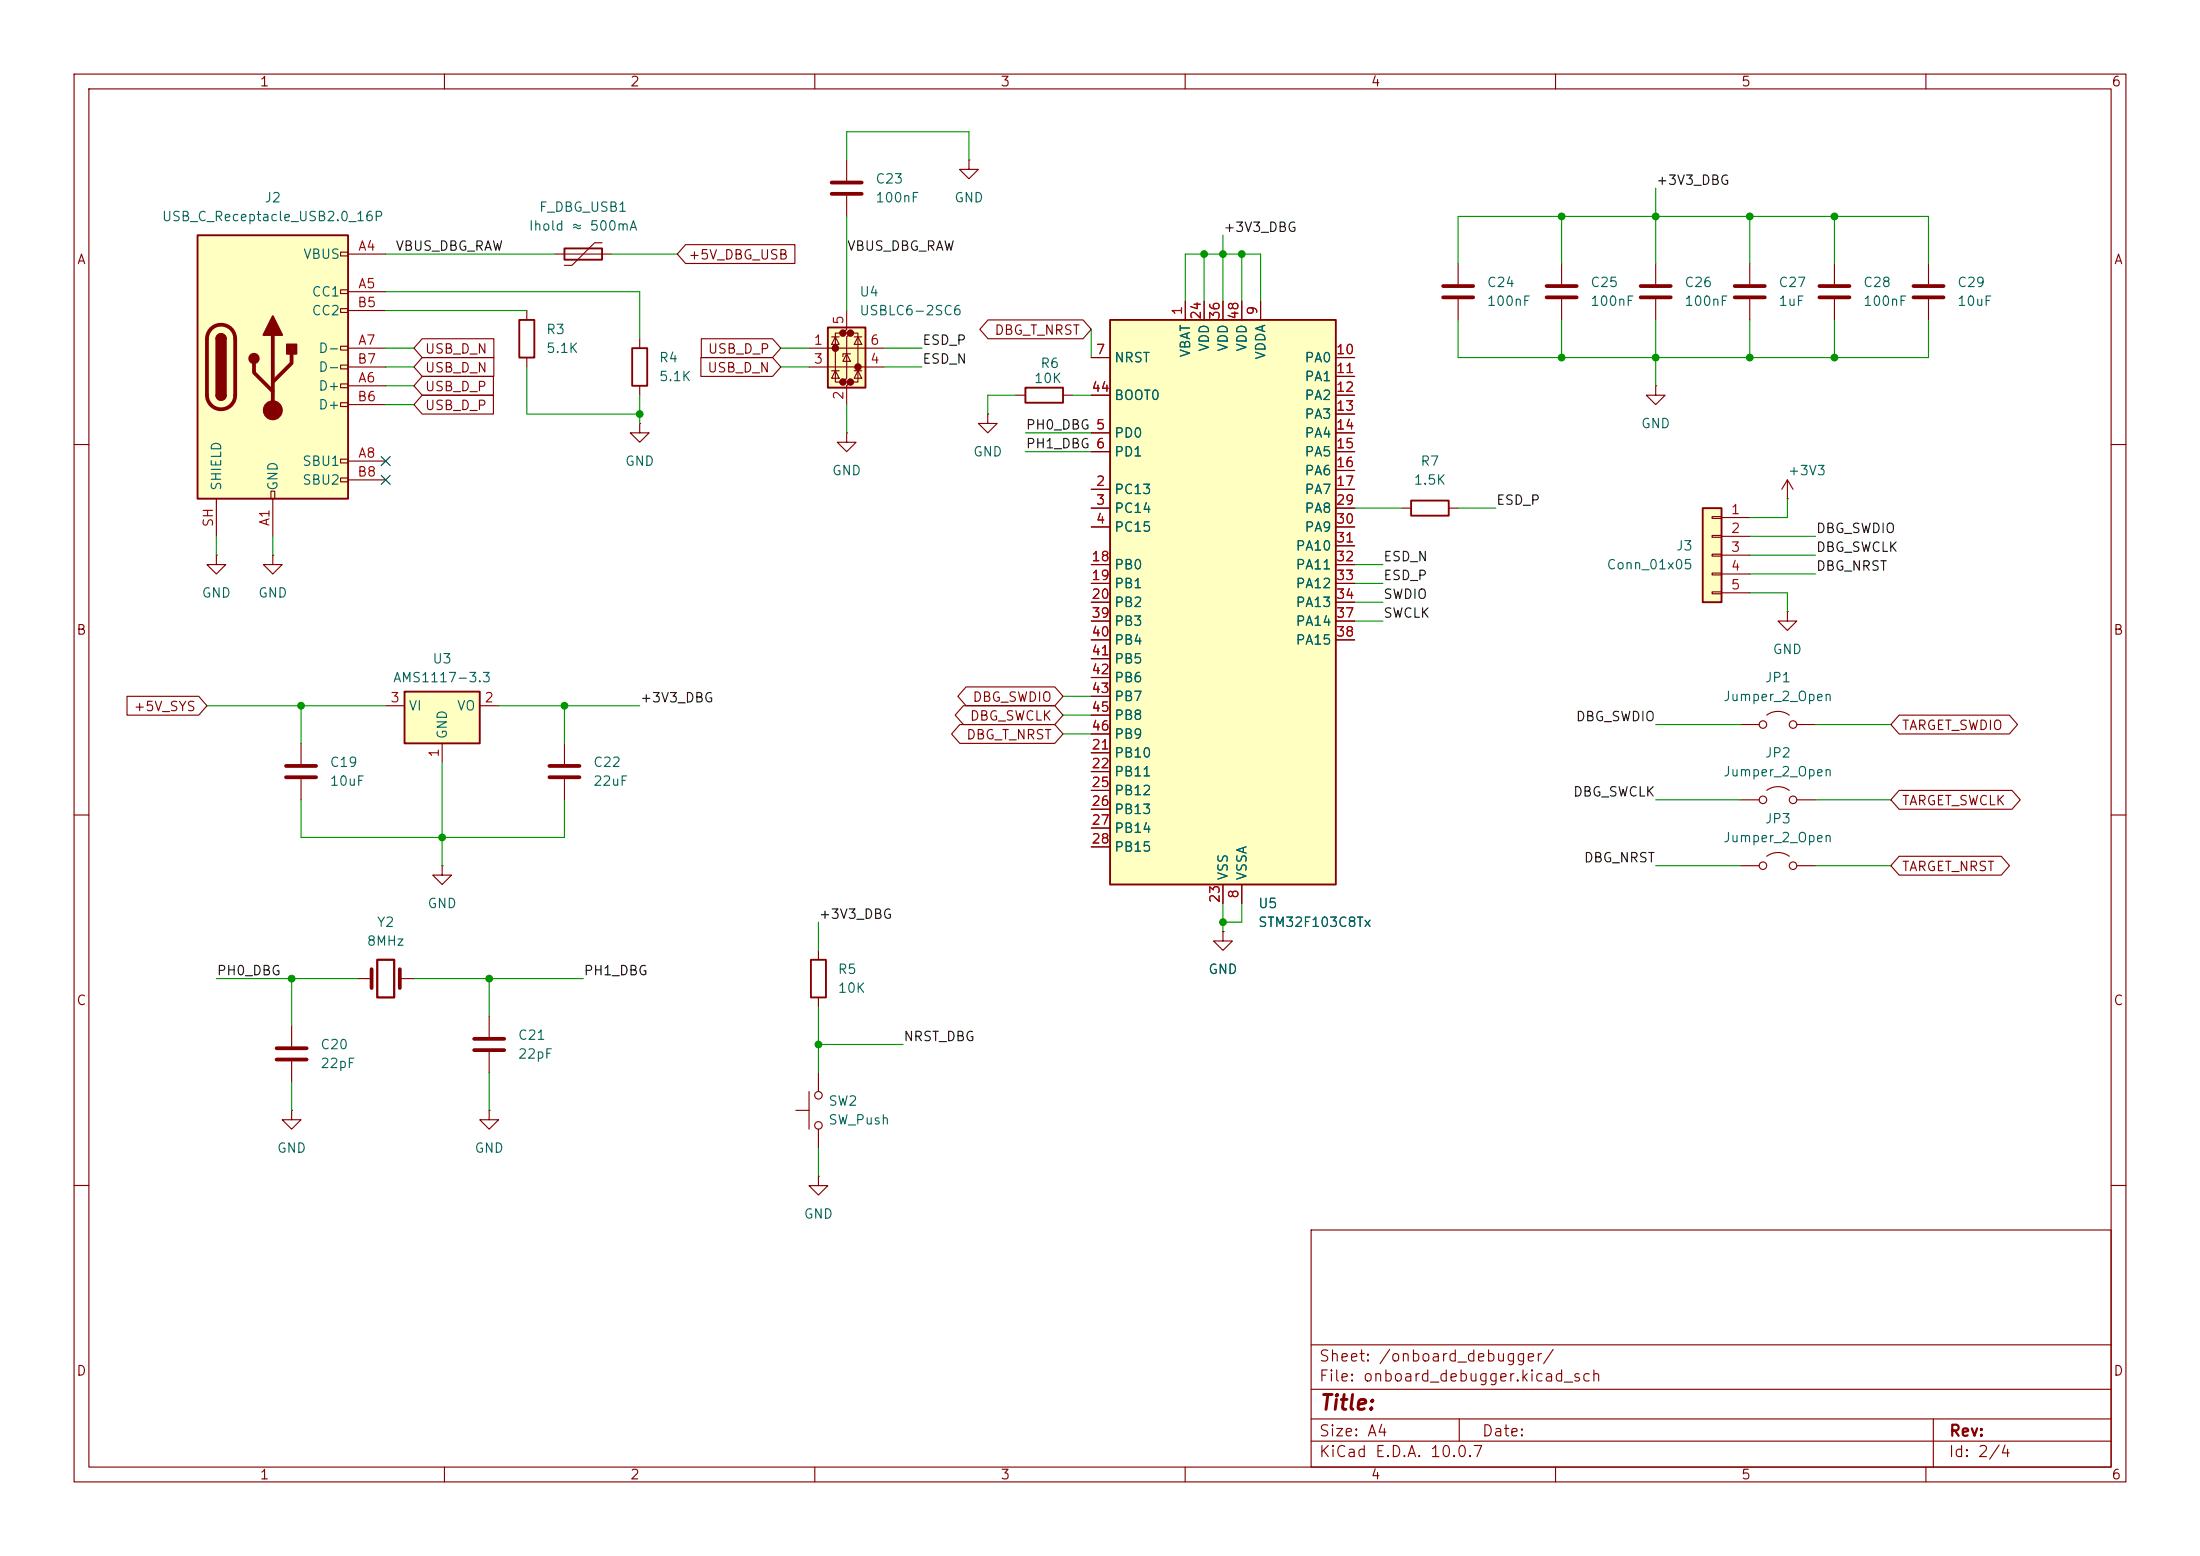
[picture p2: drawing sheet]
<svg xmlns="http://www.w3.org/2000/svg" width="297mm" height="210mm" viewBox="0 0 297 210" stroke-linecap="round" stroke-linejoin="round" font-family="sans-serif">
<g fill="none" stroke="#840000" stroke-width=".15">
<path d="M10 10h277v190h-277zM12 12h273v186h-273zM60 10v2M110 10v2M160 10v2M210 10v2M260 10v2M10 60h2M285 60h2M10 110h2M285 110h2M10 160h2"/>
<path d="M177 166h108v32h-108zM285 160h2M60 198v2M110 198v2M160 198v2M177 194.5h108M177 191.5h108M177 187.5h108M177 181.5h108M197 191.5v3M210 198v2M260 198v2"/>
<path d="M261 191.5v6.5"/>
</g>
<path d="M149.9 43.2h30.4v76.2h-30.4z" fill="#ffffc2"/>
<path d="M70.1 43.2h2v5.1h-2zM149.9 43.2h30.4v76.2h-30.4z" fill="none" stroke="#840000" stroke-width=".25"/>
<g fill="none" stroke="#840000" stroke-width=".15">
<path d="M247.6 35.6v2.8M260.3 35.6v2.8M71.1 41.9v1.3M71.1 48.3v1.2M86.4 57.2v1.2h1.2l-1.2 1.3-1.3-1.3h1.3M86.4 57.2h.1M147.3 58.4h2.6M147.3 48.3h2.6M147.3 53.3h2.6M160 40.6v2.6M162.6 40.6v2.6M165.1 40.6v2.6"/>
<path d="M167.6 40.6v2.6M170.2 40.6v2.6M180.3 58.4h2.6M180.3 48.3h2.6M180.3 50.8h2.6M180.3 53.3h2.6M180.3 55.9h2.6M247.6 40.4v2.8M260.3 40.4v2.8M147.3 66h2.6M147.3 68.6h2.6M147.3 71.1h2.6"/>
<path d="M147.3 61h2.6M147.3 76.2h2.6M147.3 78.7h2.6M180.3 66h2.6M180.3 68.6h2.6M180.3 71.1h2.6M180.3 61h2.6M180.3 63.5h2.6M180.3 76.2h2.6M180.3 78.7h2.6M180.3 73.7h2.6M147.3 81.3h2.6"/>
<path d="M147.3 83.8h2.6M147.3 86.4h2.6M147.3 88.9h2.6M147.3 91.4h2.6M147.3 94h2.6M147.3 96.5h2.6M147.3 99.1h2.6M180.3 81.3h2.6M180.3 83.8h2.6M180.3 86.4h2.6M234.9 97.8h2.6M238.5 96.5a2.54 2.54 0 0 1 3.1 0"/>
<path d="M242.6 97.8h2.5M76.2 100.3v2.8M76.2 105.2v2.8M147.3 101.6h2.6M147.3 104.1h2.6M147.3 106.7h2.6M147.3 109.2h2.6M147.3 111.8h2.6M147.3 114.3h2.6M165.1 119.4v2.5M167.6 119.4v2.5M234.9 116.8h2.6"/>
<path d="M234.9 108h2.6M238.5 115.6a2.54 2.54 0 0 1 3.1 0M238.5 106.7a2.54 2.54 0 0 1 3.1 0M242.6 116.8h2.5M242.6 108h2.5M66 137.2v2.8M66 142v2.8"/>
<circle cx="238" cy="97.8" r=".51"/>
<circle cx="242.1" cy="97.8" r=".51"/>
<circle cx="238" cy="108" r=".51"/>
<circle cx="238" cy="116.8" r=".51"/>
<circle cx="242.1" cy="108" r=".51"/>
<circle cx="242.1" cy="116.8" r=".51"/>
</g>
<path d="M245.6 38.6h4.1M258.3 38.6h4.1M245.6 40.1h4.1M258.3 40.1h4.1M74.2 103.4h4M74.2 104.9h4M64 140.2h4.1M64 141.7h4.1" fill="none" stroke="#840000" stroke-width=".51"/>
<path d="M26.7 31.8h20.3v35.5h-20.3z" fill="#ffffc2"/>
<g fill="none" stroke="#840000" stroke-width=".15">
<path d="M46 34h1v.5h-1zM46 39.1h1v.5h-1zM47 34.3h5.1M47 39.4h5.1M236.2 35.6v2.8M46 41.7h1v.5h-1zM46 46.7h1v.5h-1zM46 49.3h1v.5h-1zM46 51.8h1v.5h-1zM46 54.4h1v.5h-1zM47 52.1h5.1M47 47h5.1"/>
<path d="M47 41.9h5.1M47 54.6h5.1M47 49.5h5.1M86.4 45.7v1.3M86.4 52.1v1.2M133.3 55.9v1.3h1.3l-1.3 1.2-1.2-1.2h1.2M133.3 55.9h.1M236.2 40.4v2.8M29.2 67.3v5.1M36.6 66.3h.5v1h-.5zM36.8 67.3v5.1M46 62h1v.5h-1z"/>
<path d="M46 64.5h1v.5h-1zM47 62.2h5.1M47 64.8h5.1M189.2 68.6h1.3M195.6 68.6h1.2M241.3 82.6v1.2h1.3l-1.3 1.3-1.3-1.3h1.3M241.3 82.6h.1M40.6 100.3v2.8M40.6 105.2v2.8M165.1 125.7v1.3h1.3l-1.3 1.3-1.3-1.3h1.3M165.1 125.7h.1"/>
</g>
<path d="M26.7 31.8h20.3v35.5h-20.3zM29.2 45.7a.64 .64 0 0 1 .6-.6 .64 .64 0 0 1 .7 .6M29.2 53.3a.64 .64 0 0 0 .6 .7 .64 .64 0 0 0 .7-.7M85.3 47h2.1v5.1h-2.1zM190.5 67.6h5.1v2h-5.1z" fill="none" stroke="#840000" stroke-width=".25"/>
<path d="M234.2 38.6h4.1M28.5 44.4a1.9 1.9 0 0 1 2.1-.4 1.9 1.9 0 0 1 1.1 1.7v7.6a1.91 1.91 0 0 1-1.9 1.9 1.91 1.91 0 0 1-1.9-1.9v-7.6a1.9 1.9 0 0 1 .6-1.3zM34.3 49v1.3l2.5 2.5M36.8 45.2v10.2M39.4 47.8v1.2l-2.6 2.6M234.2 40.1h4.1M38.6 103.4h4.1M38.6 104.9h4.1" fill="none" stroke="#840000" stroke-width=".51"/>
<g fill="#840000" stroke="#840000" stroke-width=".25">
<path d="M29.2 45.7h1.3v7.6h-1.3z"/>
<path d="M29.4 45.3a.64 .64 0 0 1 .7-.2 .64 .64 0 0 1 .4 .6h-1.3z"/>
<path d="M29.2 53.3h1.3a.64 .64 0 0 1-.7 .7 .64 .64 0 0 1-.6-.7z"/>
<path d="M36.8 42.7l1.3 2.5h-2.5z"/>
<path d="M38.7 46.5h1.3v1.3h-1.3z"/>
<circle cx="34.3" cy="48.4" r=".63"/>
</g>
<circle cx="36.8" cy="55.4" r="1.27" fill="#840000" stroke="#840000" stroke-width=".15"/>
<path d="M111.8 44.2h5v8.1h-5z" fill="#ffffc2"/>
<g fill="#840000" stroke="#840000" stroke-width=".51">
<circle cx="112.8" cy="47" r=".25"/>
<circle cx="113.8" cy="45" r=".25"/>
<circle cx="113.8" cy="51.6" r=".25"/>
<circle cx="114.8" cy="45" r=".25"/>
<circle cx="114.8" cy="51.6" r=".25"/>
<circle cx="115.8" cy="49.5" r=".25"/>
</g>
<g fill="none" stroke="#840000" stroke-width=".15">
<path d="M210.8 35.6v2.8M109.2 47h10.2M109.2 49.5h10.2M112.3 50h1M112.3 45.5h1M112.8 45.5l.5 1h-1zM112.8 50l.5 1.1h-1zM113.8 45h-1v6.6h1M114.3 41.9v2.6l-.5 .5h1l-.5 .5v5.6l-.5 .5h1l-.5 .5v2.5M114.3 47.8l.5 1h-1zM114.8 47.8h-1v.3M114.8 45h1v6.6h-1"/>
<path d="M115.3 50h1M115.3 45.5h1M115.8 45.5l.5 1h-1zM115.8 50l.5 1.1h-1zM210.8 40.4v2.8M29.2 74.9v1.3h1.3l-1.3 1.3-1.3-1.3h1.3M29.2 74.9h.1M36.8 74.9v1.3h1.3l-1.3 1.3-1.2-1.3h1.2M36.8 74.9h.1M66 149.9v1.2h1.3l-1.3 1.3-1.2-1.3h1.2M66 149.9h.1M107.4 149.9h1.8"/>
<path d="M109.2 147.3v5.1M110.5 158.8v1.2h1.3l-1.3 1.3-1.3-1.3h1.3M110.5 158.8h.1M110.5 144.8v2.5M110.5 152.4v2.5"/>
<circle cx="110.5" cy="151.9" r=".51"/>
<circle cx="110.5" cy="147.8" r=".51"/>
</g>
<path d="M111.8 44.2h5v8.1h-5z" fill="none" stroke="#840000" stroke-width=".25"/>
<path d="M208.8 38.6h4.1M208.8 40.1h4.1" fill="none" stroke="#840000" stroke-width=".51"/>
<path d="M54.6 93.3h10.2v7h-10.2z" fill="#ffffc2"/>
<path d="M54.6 93.3h10.2v7h-10.2z" fill="none" stroke="#840000" stroke-width=".25"/>
<g fill="none" stroke="#840000" stroke-width=".15">
<path d="M114.3 21.6v2.8M114.3 26.4v2.8M130.8 21.6v1.3h1.3l-1.3 1.2-1.3-1.2h1.3M130.8 21.6h.1M223.5 35.6v2.8M223.5 52.1v1.2h1.3l-1.3 1.3-1.3-1.3h1.3M223.5 52.1h.1M223.5 40.4v2.8M52.1 95.3h2.5M64.8 95.3h2.5M59.7 100.3v2.6M48.3 132.1h1.9"/>
<path d="M54 132.1h1.9"/>
</g>
<path d="M112.3 24.6h4M112.3 26.2h4M221.5 38.6h4.1M221.5 40.1h4.1M50.2 130.8v2.6M54 130.8v2.6" fill="none" stroke="#840000" stroke-width=".51"/>
<path d="M50.9 129.5h2.3v5.1h-2.3z" fill="none" stroke="#840000" stroke-width=".3"/>
<path d="M229.9 68.6h2.5v12.7h-2.5z" fill="#ffffc2"/>
<path d="M76.2 33.5h5.1v1.6h-5.1zM138.4 52.3h5.1v2.1h-5.1zM229.9 68.6h2.5v12.7h-2.5zM109.5 129.5h2v5.1h-2z" fill="none" stroke="#840000" stroke-width=".25"/>
<g fill="none" stroke="#840000" stroke-width=".15">
<path d="M74.9 34.3h7.6M81.3 32.8h-1l-3.1 3h-1M92.6 33h14.7v2.6h-14.7l-1.2-1.3zM196.8 35.6v2.8M57 50.8h9.6v2.5h-9.6l-1.1-1.2zM57 53.3h9.6v2.6h-9.6l-1.1-1.3zM57 48.3h9.7v2.5h-9.7l-1.1-1.3zM57 45.7h9.7v2.6h-9.7l-1.1-1.3zM94.6 48.3h9.7l1.1 1.2-1.1 1.3h-9.7zM94.7 45.7h9.6l1.1 1.3-1.1 1.3h-9.6zM114.3 58.4v1.3h1.3l-1.3 1.3-1.3-1.3h1.3M114.3 58.4h.1"/>
<path d="M133.4 43.2h12.8l1.1 1.3-1.1 1.2h-12.8l-1.1-1.2zM137.2 53.3h1.2M143.5 53.3h1.3M147.3 53.3h2.6M147.3 58.4h2.6M147.3 48.3h2.6M160 40.6v2.6M162.6 40.6v2.6M165.1 40.6v2.6M167.6 40.6v2.6M170.2 40.6v2.6M180.3 53.3h2.6"/>
<path d="M180.3 58.4h2.6M180.3 48.3h2.6M180.3 50.8h2.6M180.3 55.9h2.6M196.8 40.4v2.8M147.3 66h2.6M147.3 68.6h2.6M147.3 71.1h2.6M147.3 61h2.6M147.3 76.2h2.6M147.3 78.7h2.6M180.3 66h2.6"/>
<path d="M180.3 68.6h2.6M180.3 71.1h2.6M180.3 61h2.6M180.3 63.5h2.6M180.3 76.2h2.6M180.3 78.7h2.6M180.3 73.7h2.6M231.1 69.7h1.3v.3h-1.3zM231.1 72.3h1.3v.2h-1.3zM231.1 74.8h1.3v.3h-1.3zM231.1 77.3h1.3v.3h-1.3zM231.1 79.9h1.3v.2h-1.3z"/>
<path d="M232.4 69.9h3.8M232.4 72.4h3.8M232.4 74.9h3.8M232.4 77.5h3.8M241.3 67.3h.1M241.3 64.8l-.8 1.2M241.3 64.8l.8 1.2M241.3 64.8v2.5M17.1 94h9.7l1.1 1.3-1.1 1.2h-9.7zM129.6 97.8h12.8l1.1 1.3-1.1 1.2h-12.8l-1.1-1.2zM130.1 95.2h12.3l1.1 1.3-1.1 1.3h-12.3l-1.2-1.3zM130.4 92.7h12l1.1 1.3-1.1 1.3h-12l-1.1-1.3z"/>
<path d="M147.3 81.3h2.6M147.3 83.8h2.6M147.3 86.4h2.6M147.3 88.9h2.6M147.3 91.4h2.6M147.3 94h2.6M147.3 96.5h2.6M147.3 99.1h2.6M180.3 81.3h2.6M180.3 83.8h2.6M180.3 86.4h2.6M232.4 80h3.8"/>
<path d="M256.4 96.5h14.9l1.1 1.3-1.1 1.3h-14.9l-1.1-1.3zM59.7 116.8v1.3h1.3l-1.3 1.3-1.3-1.3h1.3M59.7 116.8h.1M147.3 101.6h2.6M147.3 104.1h2.6M147.3 106.7h2.6M147.3 109.2h2.6M147.3 111.8h2.6M147.3 114.3h2.6M165.1 119.4v2.5M167.6 119.4v2.5M256.4 115.6h13.8l1.1 1.2-1.1 1.3h-13.8l-1.1-1.3z"/>
<path d="M256.4 106.7h15.2l1.1 1.3-1.1 1.2h-15.2l-1.1-1.2zM39.4 138.4v2.8M110.5 128.3v1.2M110.5 134.6v1.3M165.1 125.7h.1M39.4 149.9v1.2h1.2l-1.2 1.3-1.3-1.3h1.3M39.4 149.9h.1M39.4 143.3v2.8"/>
</g>
<path d="M194.8 38.6h4.1M194.8 40.1h4.1M37.3 141.5h4.1M37.3 143h4.1" fill="none" stroke="#840000" stroke-width=".51"/>
<g fill="none" stroke="#009600" stroke-width=".15">
<path d="M52.1 39.4h34.3v6.3M52.1 34.3h22.8M82.5 34.3h8.9M114.3 21.6v-3.8h16.5v3.8M114.3 29.2v12.7M162.6 34.3v6.3M165.1 31.8v8.8M167.6 34.3v6.3M196.8 35.6v-6.4h63.5v6.4M210.8 29.2v6.4M223.5 25.4v10.2M236.2 29.2v6.4"/>
<path d="M247.6 29.2v6.4M52.1 54.6h3.8M52.1 52.1h3.8M52.1 47h3.8M52.1 49.5h3.8M52.1 41.9h19M71.1 49.5v6.4h15.3M86.4 53.3v3.9M105.4 47h3.8M105.4 49.5h3.8M114.3 54.6v3.8M119.4 47h5.1"/>
<path d="M119.4 49.5h5.1M137.2 53.3h-3.9v2.6M138.4 58.4h8.9M144.8 53.3h2.5M147.3 44.5v3.8M160 40.6v-6.3h10.2v6.3M196.8 43.2v5.1h63.5v-5.1M210.8 43.2v5.1M223.5 43.2v8.9M236.2 43.2v5.1M247.6 43.2v5.1M29.2 72.4v2.5"/>
<path d="M36.8 72.4v2.5M138.4 61h8.9M182.9 76.2h3.8M182.9 78.7h3.8M182.9 68.6h6.3M196.8 68.6h5.1M236.2 72.4h8.9M236.2 74.9h8.9M236.2 77.5h8.9M241.3 67.3v2.6h-5.1M27.9 95.3h24.2M40.6 95.3v5"/>
<path d="M67.3 95.3h19.1M76.2 95.3v5M143.5 94h3.8M143.5 96.5h3.8M143.5 99.1h3.8M182.9 83.8h3.8M182.9 81.3h3.8M223.5 97.8h11.4M236.2 80h5.1v2.6M245.1 97.8h10.2M40.6 108v5h35.6v-5M59.7 102.9v13.9"/>
<path d="M223.5 108h11.4M223.5 116.8h11.4M245.1 108h10.2M245.1 116.8h10.2M29.2 132.1h19.1M39.4 132.1v6.3M55.9 132.1h22.8M66 132.1v5.1M110.5 124.5v3.8M110.5 135.9v8.9M165.1 121.9v3.8M167.6 121.9v2.6h-2.5"/>
<path d="M39.4 146.1v3.8M66 144.8v5.1M110.5 154.9v3.9M110.5 141h11.4"/>
</g>
<path d="M51.5 61.6l1.2 1.2M51.5 64.2l1.2 1.2M52.7 61.6l-1.2 1.2M52.7 64.2l-1.2 1.2" fill="none" stroke="#000084" stroke-width=".15"/>
<g fill="#009600" stroke="#009600" stroke-width=".14">
<circle cx="86.4" cy="55.9" r=".46"/>
<circle cx="76.2" cy="95.3" r=".46"/>
<circle cx="40.6" cy="95.3" r=".46"/>
<circle cx="165.1" cy="34.3" r=".46"/>
<circle cx="162.6" cy="34.3" r=".46"/>
<circle cx="167.6" cy="34.3" r=".46"/>
<circle cx="165.1" cy="124.5" r=".46"/>
<circle cx="236.2" cy="48.3" r=".46"/>
<circle cx="223.5" cy="48.3" r=".46"/>
<circle cx="210.8" cy="48.3" r=".46"/>
<circle cx="236.2" cy="29.2" r=".46"/>
<circle cx="247.6" cy="29.2" r=".46"/>
<circle cx="223.5" cy="29.2" r=".46"/>
<circle cx="210.8" cy="29.2" r=".46"/>
<circle cx="66" cy="132.1" r=".46"/>
<circle cx="59.7" cy="113" r=".46"/>
<circle cx="110.5" cy="141" r=".46"/>
<circle cx="39.4" cy="132.1" r=".46"/>
<circle cx="247.6" cy="48.3" r=".46"/>
</g>
<text font-size="2" fill="#840000" x="178" y="190.8">Title:</text>
<g font-size="1.5" fill="#840000">
<text x="178" y="184.1">Sheet: /onboard_debugger/</text>
<text x="178" y="186.8">File: onboard_debugger.kicad_sch</text>
<text x="178" y="197">KiCad E.D.A. 10.0.7</text>
<text x="178" y="194.2">Size: A4</text>
<text x="200" y="194.2">Date:</text>
<text x="263" y="197">Id: 2/4</text>
<text x="263" y="194.2">Rev:</text>
</g>
<g font-size="1.3" fill="#840000">
<text x="35" y="12">1</text>
<text x="85" y="12">2</text>
<text x="135" y="12">3</text>
<text x="185" y="12">4</text>
<text x="235" y="12">5</text>
<text x="285" y="12">6</text>
<text x="10.3" y="36">A</text>
<text x="92.8" y="35.3">+5V_DBG_USB</text>
<text x="285.3" y="36">A</text>
<text x="134.2" y="45.5">DBG_T_NRST</text>
<text x="57.3" y="53.1">USB_D_P</text>
<text x="57.3" y="50.6">USB_D_N</text>
<text x="57.3" y="48">USB_D_N</text>
<text x="95.4" y="50.6">USB_D_N</text>
<text x="95.5" y="48">USB_D_P</text>
<text x="57.3" y="55.7">USB_D_P</text>
<text x="10.2" y="86">B</text>
<text x="285.2" y="86">B</text>
<text x="131.2" y="95">DBG_SWDIO</text>
<text x="17.9" y="96.3">+5V_SYS</text>
<text x="130.4" y="100.1">DBG_T_NRST</text>
<text x="130.8" y="97.6">DBG_SWCLK</text>
<text x="256.7" y="98.8">TARGET_SWDIO</text>
<text x="256.7" y="109">TARGET_SWCLK</text>
<text x="256.7" y="117.9">TARGET_NRST</text>
<text x="10.2" y="136">C</text>
<text x="285.2" y="136">C</text>
<text x="10.2" y="186">D</text>
<text x="285.2" y="186">D</text>
<text x="35" y="200">1</text>
<text x="85" y="200">2</text>
<text x="135" y="200">3</text>
<text x="185" y="200">4</text>
<text x="235" y="200">5</text>
<text x="285" y="200">6</text>
</g>
<g font-size="1.3" fill="#006464">
<text x="35.6" y="27.6">J2</text>
<text x="72.7" y="28.9">F_DBG_USB1</text>
<text x="118.1" y="25.1">C23</text>
<text x="118.1" y="27.6">100nF</text>
<text x="128.7" y="27.6">GND</text>
<text x="21.8" y="30.2">USB_C_Receptacle_USB2.0_16P</text>
<text x="40.8" y="35.3">VBUS</text>
<text x="71.3" y="31.4">Ihold ≈ 500mA</text>
<text x="42" y="40.3">CC1</text>
<text x="115.9" y="40.3">U4</text>
<text x="200.6" y="39.1">C24</text>
<text x="200.6" y="41.6">100nF</text>
<text x="214.6" y="39.1">C25</text>
<text x="214.6" y="41.6">100nF</text>
<text x="227.3" y="39.1">C26</text>
<text x="227.3" y="41.6">100nF</text>
<text x="240" y="39.1">C27</text>
<text x="240" y="41.6">1uF</text>
<text x="251.4" y="39.1">C28</text>
<text x="251.4" y="41.6">100nF</text>
<text x="264.1" y="39.1">C29</text>
<text x="264.1" y="41.6">10uF</text>
<text x="42" y="42.9">CC2</text>
<text x="42.9" y="48">D-</text>
<text x="73.6" y="45.4">R3</text>
<text x="73.6" y="48">5.1K</text>
<text x="115.9" y="42.9">USBLC6-2SC6</text>
<text x="163.5" y="47.5" transform="rotate(-90 163.5 47.5)">VDD</text>
<text x="166.1" y="47.5" transform="rotate(-90 166.1 47.5)">VDD</text>
<text x="168.6" y="47.5" transform="rotate(-90 168.6 47.5)">VDD</text>
<text x="42.9" y="53">D+</text>
<text x="42.9" y="50.5">D-</text>
<text x="88.9" y="49.2">R4</text>
<text x="88.9" y="51.8">5.1K</text>
<text x="139.5" y="52">10K</text>
<text x="140.4" y="50">R6</text>
<text x="150.3" y="49.2">NRST</text>
<text x="161" y="48.3" transform="rotate(-90 161 48.3)">VBAT</text>
<text x="171.1" y="48.6" transform="rotate(-90 171.1 48.6)">VDDA</text>
<text x="176" y="49.2">PA0</text>
<text x="176" y="51.8">PA1</text>
<text x="42.9" y="55.6">D+</text>
<text x="150.3" y="59.4">PD0</text>
<text x="150.3" y="54.3">BOOT0</text>
<text x="176" y="54.3">PA2</text>
<text x="176" y="56.8">PA3</text>
<text x="176" y="59.4">PA4</text>
<text x="221.5" y="58.1">GND</text>
<text x="40.7" y="63.2">SBU1</text>
<text x="40.7" y="65.7">SBU2</text>
<text x="84.3" y="63.2">GND</text>
<text x="112.2" y="64.5">GND</text>
<text x="131.3" y="61.9">GND</text>
<text x="150.3" y="61.9">PD1</text>
<text x="176" y="61.9">PA5</text>
<text x="176" y="64.5">PA6</text>
<text x="190.8" y="65.7">1.5K</text>
<text x="191.7" y="63.2">R7</text>
<text x="241.3" y="64.5">+3V3</text>
<text x="30.2" y="66.3" transform="rotate(-90 30.2 66.3)">SHIELD</text>
<text x="37.8" y="66.3" transform="rotate(-90 37.8 66.3)">GND</text>
<text x="150.3" y="67">PC13</text>
<text x="150.3" y="69.5">PC14</text>
<text x="176" y="67">PA7</text>
<text x="176" y="69.5">PA8</text>
<text x="150.3" y="72.1">PC15</text>
<text x="150.3" y="77.2">PB0</text>
<text x="174.8" y="74.6">PA10</text>
<text x="174.8" y="77.2">PA11</text>
<text x="176" y="72.1">PA9</text>
<text x="216.8" y="77.2">Conn_01x05</text>
<text x="226.2" y="74.6">J3</text>
<text x="27.1" y="81">GND</text>
<text x="34.8" y="81">GND</text>
<text x="150.3" y="79.7">PB1</text>
<text x="150.3" y="82.2">PB2</text>
<text x="174.8" y="79.7">PA12</text>
<text x="174.8" y="82.2">PA13</text>
<text x="58.3" y="89.9">U3</text>
<text x="150.3" y="84.8">PB3</text>
<text x="150.3" y="87.3">PB4</text>
<text x="150.3" y="89.9">PB5</text>
<text x="174.8" y="84.8">PA14</text>
<text x="174.8" y="87.3">PA15</text>
<text x="239.2" y="88.6">GND</text>
<text x="53" y="92.4">AMS1117-3.3</text>
<text x="150.3" y="92.4">PB6</text>
<text x="150.3" y="94.9">PB7</text>
<text x="232.6" y="94.9">Jumper_2_Open</text>
<text x="238.2" y="92.4">JP1</text>
<text x="55.1" y="96.2">VI</text>
<text x="60.7" y="99.8" transform="rotate(-90 60.7 99.8)">GND</text>
<text x="61.6" y="96.2">VO</text>
<text x="150.3" y="97.5">PB8</text>
<text x="150.3" y="100">PB9</text>
<text x="44.4" y="103.8">C19</text>
<text x="44.4" y="106.4">10uF</text>
<text x="80" y="103.8">C22</text>
<text x="80" y="106.4">22uF</text>
<text x="150.3" y="102.6">PB10</text>
<text x="150.3" y="105.1">PB11</text>
<text x="150.3" y="107.6">PB12</text>
<text x="232.6" y="105.1">Jumper_2_Open</text>
<text x="238.2" y="102.6">JP2</text>
<text x="150.3" y="110.2">PB13</text>
<text x="150.3" y="112.7">PB14</text>
<text x="232.6" y="114">Jumper_2_Open</text>
<text x="238.2" y="111.5">JP3</text>
<text x="150.3" y="115.3">PB15</text>
<text x="166.1" y="118.9" transform="rotate(-90 166.1 118.9)">VSS</text>
<text x="168.6" y="118.9" transform="rotate(-90 168.6 118.9)">VSSA</text>
<text x="50.8" y="125.4">Y2</text>
<text x="57.6" y="122.9">GND</text>
<text x="169.8" y="122.9">U5</text>
<text x="169.8" y="125.4">STM32F103C8Tx</text>
<text x="49.4" y="128">8MHz</text>
<text x="113" y="131.8">R5</text>
<text x="163" y="131.8">GND</text>
<text x="113" y="134.3">10K</text>
<text x="43.2" y="141.9">C20</text>
<text x="69.8" y="140.7">C21</text>
<text x="69.8" y="143.2">22pF</text>
<text x="43.2" y="144.5">22pF</text>
<text x="111.7" y="149.6">SW2</text>
<text x="37.3" y="155.9">GND</text>
<text x="64" y="155.9">GND</text>
<text x="111.7" y="152.1">SW_Push</text>
<text x="108.4" y="164.8">GND</text>
</g>
<g font-size="1.3" fill="#0f0f0f">
<text x="223.5" y="25.3">+3V3_DBG</text>
<text x="53.3" y="34.2">VBUS_DBG_RAW</text>
<text x="114.3" y="34.2">VBUS_DBG_RAW</text>
<text x="165.1" y="31.6">+3V3_DBG</text>
<text x="124.4" y="46.9">ESD_P</text>
<text x="124.4" y="49.4">ESD_N</text>
<text x="138.4" y="58.3">PH0_DBG 5</text>
<text x="138.4" y="60.8">PH1_DBG 6</text>
<text x="201.9" y="68.5">ESD_P</text>
<text x="186.7" y="76.1">ESD_N</text>
<text x="245.1" y="74.8">DBG_SWCLK</text>
<text x="245.1" y="77.3">DBG_NRST</text>
<text x="245.1" y="72.3">DBG_SWDIO</text>
<text x="186.7" y="83.7">SWCLK</text>
<text x="186.7" y="78.6">ESD_P</text>
<text x="186.7" y="81.2">SWDIO</text>
<text x="86.3" y="95.1">+3V3_DBG</text>
<text x="212.6" y="97.7">DBG_SWDIO</text>
<text x="212.3" y="107.8">DBG_SWCLK</text>
<text x="213.7" y="116.7">DBG_NRST</text>
<text x="110.5" y="124.3">+3V3_DBG</text>
<text x="29.2" y="132">PH0_DBG</text>
<text x="78.7" y="132">PH1_DBG</text>
<text x="121.9" y="140.8">NRST_DBG</text>
</g>
<g font-size="1.3" fill="#a90000">
<text x="48.3" y="34.2">A4</text>
<text x="48.2" y="41.8">B5</text>
<text x="48.3" y="39.2">A5</text>
<text x="48.3" y="46.9">A7</text>
<text x="109.8" y="46.9">1</text>
<text x="114.2" y="43.9" transform="rotate(-90 114.2 43.9)">5</text>
<text x="117.4" y="46.9">6</text>
<text x="159.9" y="42.6" transform="rotate(-90 159.9 42.6)">1</text>
<text x="162.4" y="43.2" transform="rotate(-90 162.4 43.2)">24</text>
<text x="165" y="43.2" transform="rotate(-90 165 43.2)">36</text>
<text x="167.5" y="43.2" transform="rotate(-90 167.5 43.2)">48</text>
<text x="170" y="42.6" transform="rotate(-90 170 42.6)">9</text>
<text x="48.2" y="49.4">B7</text>
<text x="48.3" y="51.9">A6</text>
<text x="109.8" y="49.4">3</text>
<text x="117.4" y="49.4">4</text>
<text x="147.3" y="53.2">44</text>
<text x="147.9" y="48.1">7</text>
<text x="180.3" y="48.1">10</text>
<text x="180.3" y="50.7">11</text>
<text x="180.3" y="53.2">12</text>
<text x="48.2" y="54.5">B6</text>
<text x="114.2" y="54.1" transform="rotate(-90 114.2 54.1)">2</text>
<text x="147.9" y="58.3">5</text>
<text x="180.3" y="55.7">13</text>
<text x="180.3" y="58.3">14</text>
<text x="48.2" y="64.6">B8</text>
<text x="48.3" y="62.1">A8</text>
<text x="147.9" y="65.9">2</text>
<text x="147.9" y="60.8">6</text>
<text x="180.3" y="60.8">15</text>
<text x="180.3" y="63.4">16</text>
<text x="180.3" y="65.9">17</text>
<text x="29.1" y="71.2" transform="rotate(-90 29.1 71.2)">SH</text>
<text x="36.7" y="71.1" transform="rotate(-90 36.7 71.1)">A1</text>
<text x="147.9" y="68.4">3</text>
<text x="147.9" y="71">4</text>
<text x="180.3" y="68.4">29</text>
<text x="180.3" y="71">30</text>
<text x="233.6" y="69.7">1</text>
<text x="147.3" y="76.1">18</text>
<text x="180.3" y="73.5">31</text>
<text x="180.3" y="76.1">32</text>
<text x="233.6" y="72.3">2</text>
<text x="233.6" y="74.8">3</text>
<text x="233.6" y="77.3">4</text>
<text x="147.3" y="78.6">19</text>
<text x="147.3" y="81.1">20</text>
<text x="147.3" y="83.7">39</text>
<text x="180.3" y="78.6">33</text>
<text x="180.3" y="81.1">34</text>
<text x="180.3" y="83.7">37</text>
<text x="233.6" y="79.9">5</text>
<text x="147.3" y="86.2">40</text>
<text x="147.3" y="88.8">41</text>
<text x="180.3" y="86.2">38</text>
<text x="52.6" y="95.1">3</text>
<text x="65.3" y="95.1">2</text>
<text x="147.3" y="91.3">42</text>
<text x="147.3" y="93.8">43</text>
<text x="147.3" y="101.5">21</text>
<text x="147.3" y="96.4">45</text>
<text x="147.3" y="98.9">46</text>
<text x="59.6" y="102.3" transform="rotate(-90 59.6 102.3)">1</text>
<text x="147.3" y="104">22</text>
<text x="147.3" y="106.5">25</text>
<text x="147.3" y="109.1">26</text>
<text x="147.3" y="111.6">27</text>
<text x="147.3" y="114.2">28</text>
<text x="165" y="122" transform="rotate(-90 165 122)">23</text>
<text x="167.5" y="121.4" transform="rotate(-90 167.5 121.4)">8</text>
</g>
</svg>
